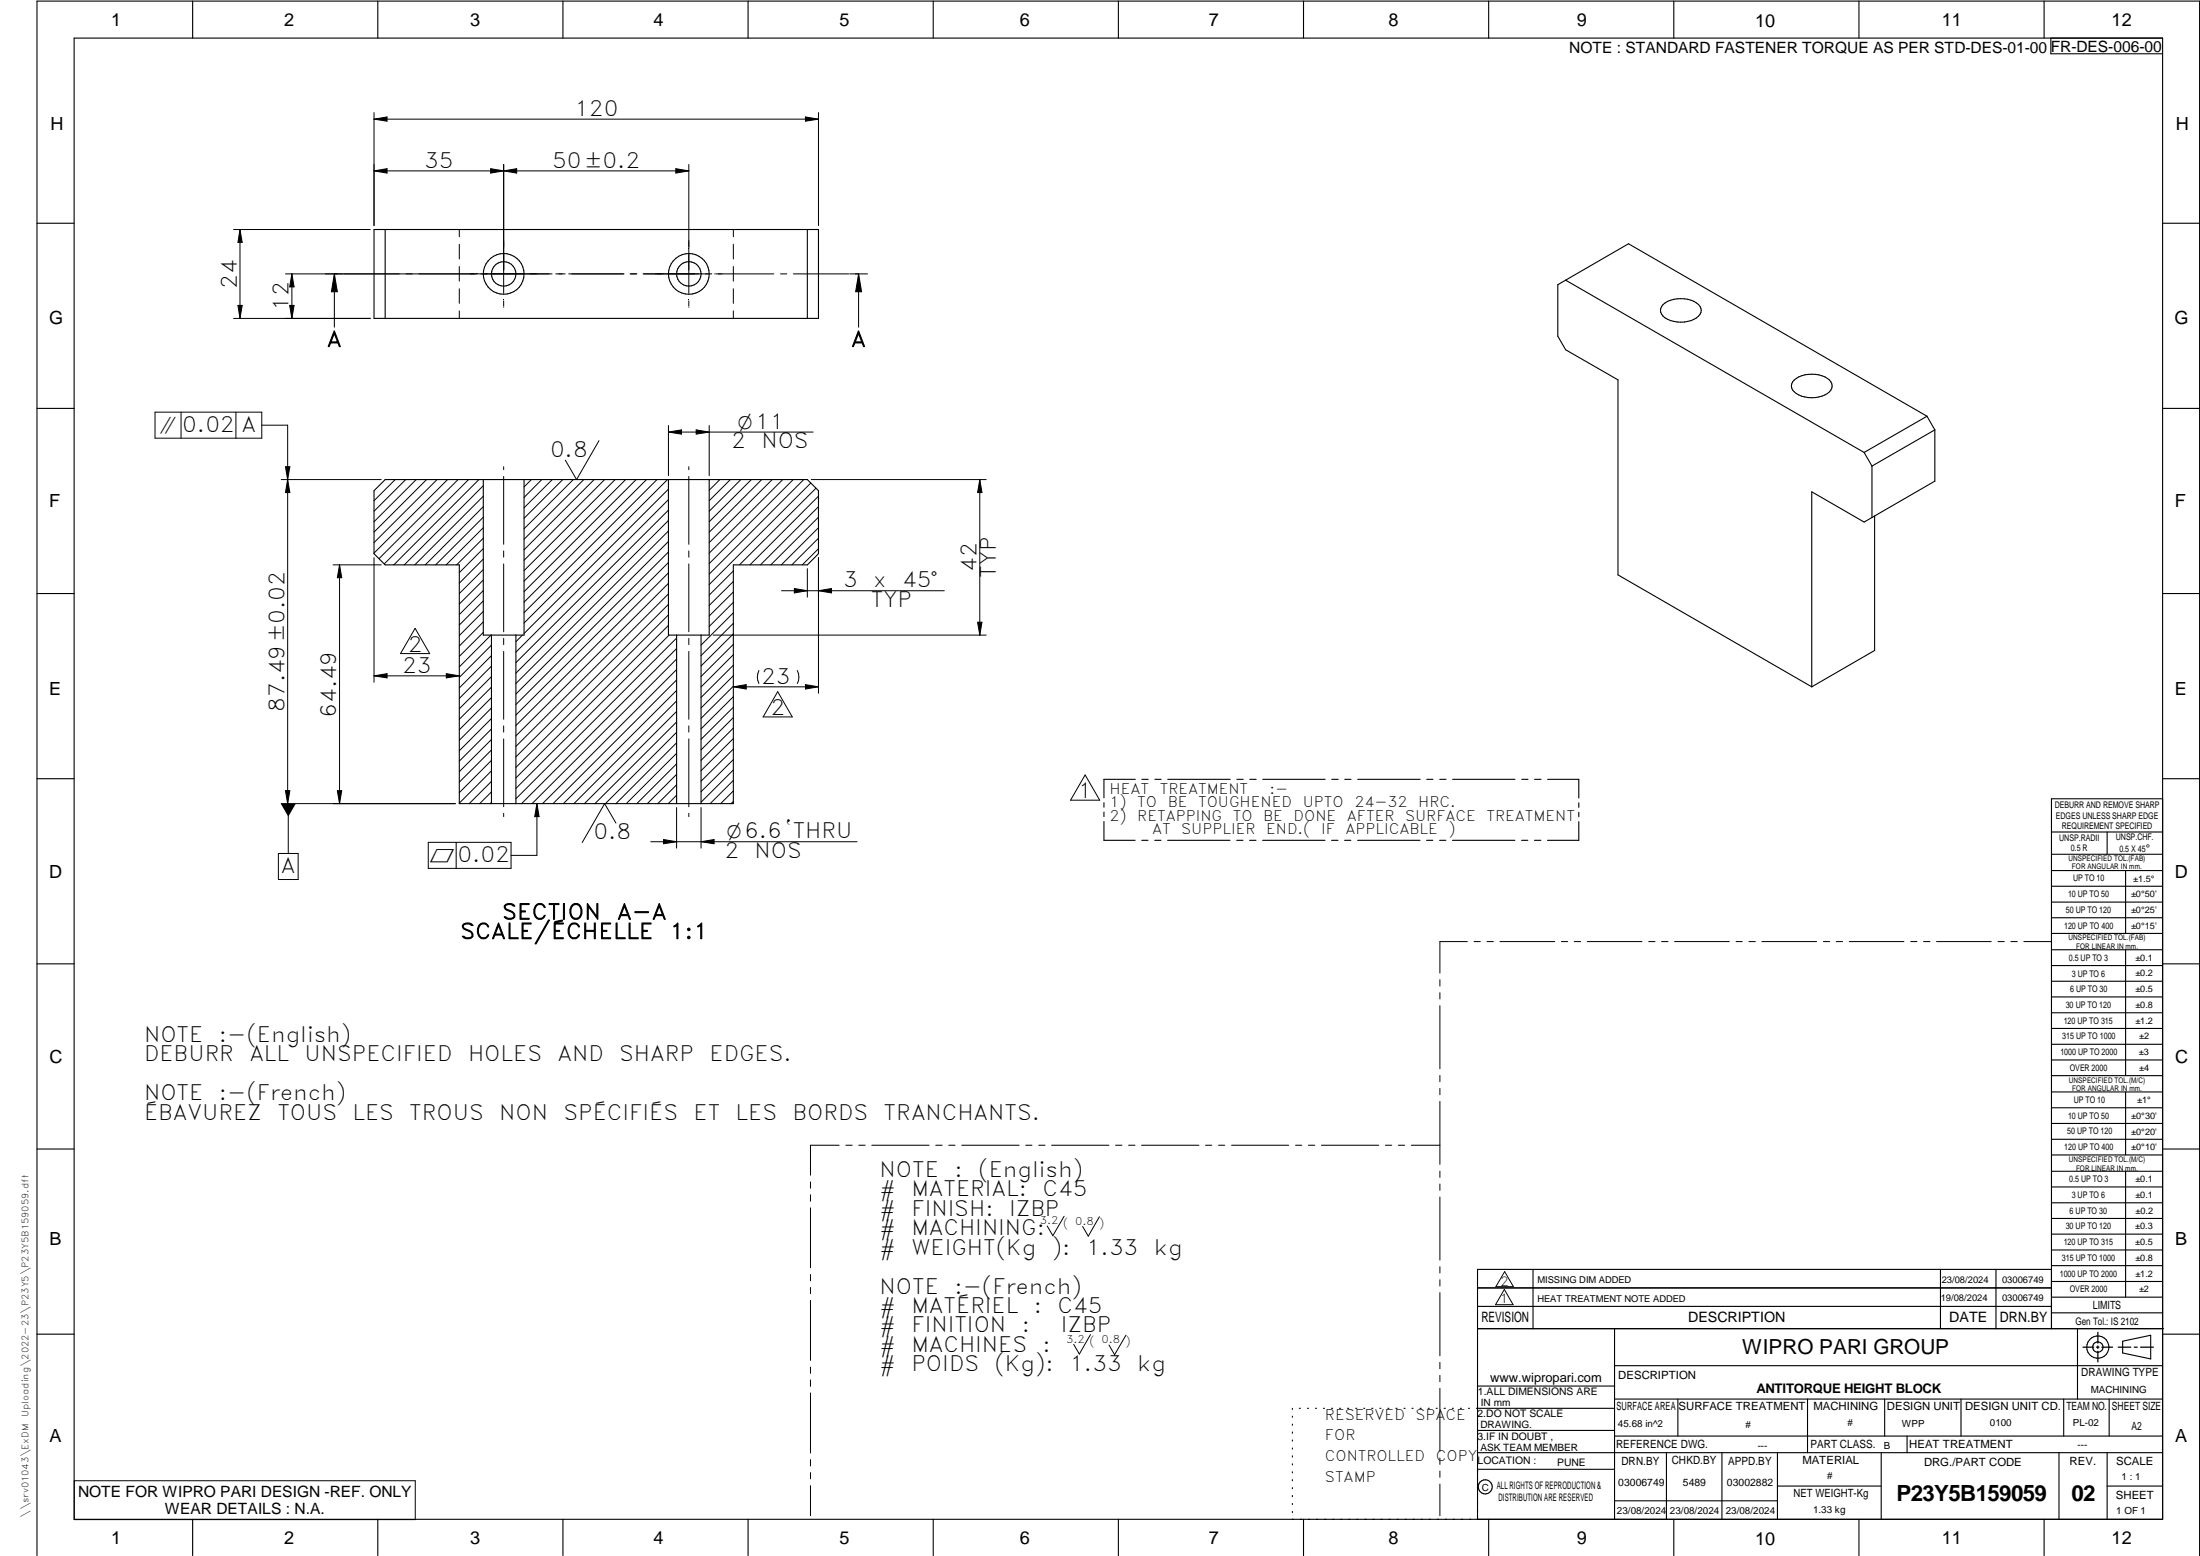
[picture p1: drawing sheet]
<svg xmlns="http://www.w3.org/2000/svg" width="594mm" height="420mm" viewBox="0 0 594 420" stroke-linecap="round" stroke-linejoin="round" font-family="sans-serif">
<g fill="none" stroke="#000" stroke-width=".3">
<path d="M20 10.3h564v400h-564zM52 .3v10M102 .3v10M152 .3v10M202 .3v10M252 .3v10M302 .3v10M352 .3v10M402 .3v10M452 .3v10M502 .3v10M552 .3v10"/>
<path d="M553.8 10.3v4.2h30.2M10 60.3h10M101 62h120v24h-120zM104 62v24M218 62v24M422.8 75.6l80.6 46.6M422.8 75.6l17-9.8 80.6 46.6M422.8 75.6l-2.1 1.3v13.9l2.1 3.6 14.1 8.2v52.6l52.3 30.3M584 60.3h10M449.1 82.2a8 8 0 0 1 9.5 0 2.17 2.17 0 0 1-.5 3.7 8.1 8.1 0 0 1-9-.5 2.11 2.11 0 0 1 0-3.2zM10 110.3h10M484.5 102.6a8 8 0 0 1 9.5 0 2.39 2.39 0 0 1-1.2 4 7.7 7.7 0 0 1-8.7-1.3 2.03 2.03 0 0 1 .4-2.7z"/>
<path d="M520.4 112.4l2.1 3.7M520.4 112.4l-17 9.8M522.5 116.1v13.8l-17 9.8M522.5 116.1l-17 9.8M584 110.3h10M101 132.5l3-3h114l3 3v17l-3 3h-20v64.5h-74v-64.5h-20l-3-3zM141.5 129.5v42h-11v-42M180.5 129.5v42h11v-42M503.4 122.2l2.1 3.7M505.5 125.9v13.8M505.5 139.7l-2.1 1.3-14.2-8.2v52.7M506.2 139.3v36.3l-17 9.9"/>
<path d="M10 160.3h10M132.7 171.5v45.5M139.3 171.5v45.5M182.7 171.5v45.5M189.3 171.5v45.5M584 160.3h10M10 210.3h10M298.1 216.7v1.3M298.1 219.3v1.2M306.6 210.4h-8.5v5M308.3 210.4h1.7M311.9 210.4h1.7"/>
<path d="M315.3 210.4h16.9M334 210.4h1.7M337.5 210.4h1.7M341 210.4h16.8M359.6 210.4h1.8M363.1 210.4h1.7M366.6 210.4h16.9M385.3 210.4h1.7M388.8 210.4h1.7M392.3 210.4h16.8M410.9 210.4h1.7M414.4 210.4h1.7"/>
<path d="M417.9 210.4h8.4v5.1M426.3 216.8v1.2M426.3 219.3v1.3M584 215.7h-30v143.1M584 210.3h10M298.1 221.8v5.1h8.4M308.3 226.9h1.7M311.8 226.9h1.7M315.3 226.9h16.8M334 226.9h1.7M337.4 226.9h1.8M340.9 226.9h16.9"/>
<path d="M359.6 226.9h1.7M363.1 226.9h1.7M366.6 226.9h16.8M385.2 226.9h1.7M388.7 226.9h1.7M392.2 226.9h16.9M410.9 226.9h1.7M414.4 226.9h1.7M426.3 221.9v5h-8.4M554 224.7h30M554 230.7h30M554 235.1h30"/>
<path d="M554 239.3h30M569 224.7v6M574 235.1v17M554 243.6h30M554 247.8h30M554 252.1h30M554 256.5h30M574 256.5v33.9M10 260.3h10M554 260.7h30M554 265h30M554 269.2h30"/>
<path d="M554 273.5h30M554 277.7h30M584 260.3h10M554 282h30M554 286.2h30M554 290.4h30M554 294.9h30M554 299.1h30M574 294.9v17M10 310.3h10M554 303.4h30M554 307.6h30"/>
<path d="M554 311.9h30M554 316.3h30M574 316.3v34M584 310.3h10M554 320.5h30M554 324.8h30M554 329h30M554 333.2h30M554 337.5h30M399 358.8h185.2M399 352.8h155M399 347.8h155"/>
<path d="M414 342.8v16M436 358.8v51.5M524 342.8v16M539 342.8v16M554 341.8h30M554 346h30M554 350.3h30M554 354.5h30M554 342.8h-155v67.5M561 358.8v19M10 360.3h10M399 374.3h37"/>
<path d="M436 377.8h148M453.1 377.8v10M488.1 377.8v14.5M508.9 377.8v10M529.5 377.8v10M557.3 377.8v10M569.5 377.8v10M573.2 362.2l7.6-1.6v6.3l-7.6-1.6zM584 368.8h-148M584 360.3h10M349 380.3v.3M349 382.4v.3"/>
<path d="M349 384.6v.3M349 386.7v.3M349 388.8v.3M349 391v.3M349 393.1v.3M349 395.3v.3M349 397.4v.3M349 399.5v.3M350.9 380.3h.2M353.1 380.3h.2M355.2 380.3h.3M357.4 380.3h.3"/>
<path d="M359.6 380.3h.3M361.7 380.3h.3M363.9 380.3h.3M366.1 380.3h.3M368.3 380.3h.2M370.4 380.3h.3M372.6 380.3h.3M374.8 380.3h.3M376.9 380.3h.4M379.1 380.3h.3M381.3 380.3h.3M383.4 380.3h.4"/>
<path d="M385.6 380.3h.3M387.8 380.3h.3M390 380.3h.3M392.2 380.3h.3M394.3 380.3h.3M396.5 380.3h.3M398.7 380.3h37.3M399 396.7h37M399 392.3h185M399 386.2h37M436 387.8h148M450 392.3v18"/>
<path d="M465 392.3v18M480 392.3v18M508 392.3v18M515 387.8v4.5M556 392.3v18M569 392.3v18M52 410.3v9.7M102 410.3v9.7M152 410.3v9.7M202 410.3v9.7M252 410.3v9.7M302 410.3v9.7"/>
<path d="M349 401.7v.3M349 403.8v.4M349 406v.3M349 408.1v.3M352 410.3v9.7M402 410.3v9.7M436 405.3h44M452 410.3v9.7M480 401.3h28M502 410.3v9.7M552 410.3v9.7M569 401.3h15"/>
<path d="M10 420v-419.7h584v419.7"/>
<circle cx="136" cy="73.9" r="3.3"/>
<circle cx="136" cy="74" r="5.5"/>
<circle cx="186" cy="74" r="5.5"/>
<circle cx="186" cy="74" r="3.3"/>
<circle cx="566.5" cy="363.7" r="1.39"/>
<circle cx="566.5" cy="363.8" r="3"/>
<circle cx="401.1" cy="401.5" r="1.9"/>
</g>
<g fill="none" stroke="#000" stroke-width=".27">
<path d="M101 32.2l3.5-.6v1.1zM101 30.4v30.5M101 32.2h120M217.5 31.6l3.5 .6-3.5 .5zM221 30.4v30.5M101 46.1h85M101 46.1l3.5-.5v1.1zM132.5 45.6l7 1.1v-1.1l-7 1.1zM136 44.4v34.8M182.5 45.6l3.5 .5-3.5 .6zM186 44.4v34.8M63.1 62h36.9"/>
<path d="M64.8 62v24M64.8 62l.6 3.4h-1.1zM78.8 74l.6 3.5h-1.2zM78.8 74v12M90.3 74l.8 4.8h-1.6zM90.3 74v14.3M124 62v1.9M124 66v3.9M124 72v3.9M124 78v3.9M149.1 74h-72M150.1 74h2.5"/>
<path d="M153.6 74h14.9M170.1 74h1.9M173.6 74h18.6M193 74h.1M193.3 74h15.7M198 62v1.9M198 66v3.9M198 72v3.9M198 78v3.9M210.8 74h1.7M214.2 74h15M229.4 74h4.9"/>
<path d="M231.9 74l.8 4.8h-1.7zM231.9 74v14.3M63.1 86h36.9M64.3 82.5h1.1l-.6 3.5zM78.2 82.5h1.2l-.6 3.5zM124 83.9v2.1M136 81.2v1.4M136 82.9v.1M186 81.2v1.4M186 82.9v.1M198 83.9v2.1M41.9 111.3h28.8v7h-28.8z"/>
<path d="M48.9 111.3v7M63.7 111.3v7M70.7 114.8h7v102.2M161.7 119l-6 10.5-3.1-5.3M180.5 116.7l3.5-.6v1.1zM180.5 114.9v13.5M180.5 116.7h39.1M188 116.1l3.5 .6-3.5 .5zM191.5 114.9v13.5M75.9 129.5h27M77.1 126h1.2l-.6 3.5zM77.7 129.5l.6 3.5h-1.2z"/>
<path d="M106.7 129.5l-5.7 5.7M109.6 129.5l-8.6 8.5M112.4 129.5l-11.4 11.4M115.2 129.5l-14.2 14.2M118 129.5l-17 17M120.9 129.5l-19.9 19.9M123.7 129.5l-21.3 21.3M126.5 129.5l-22.7 22.8M129.3 129.5l-23 23M130.5 134l-18.5 18.5M130.5 131.1l-21.3 21.4M130.5 136.8l-15.7 15.7"/>
<path d="M130.5 139.7l-12.9 12.8M136 126v.8M136 128.7v18.3M143.5 129.5l-2 2M146.3 129.5l-4.8 4.8M149.1 129.5l-7.6 7.6M152 129.5l-10.5 10.5M154.8 129.5l-13.3 13.3M157.6 129.5l-16.1 16.1M160.4 129.5l-18.9 19M163.3 129.5l-21.8 21.8M166.1 129.5l-24.6 24.6"/>
<path d="M168.9 129.5l-27.4 27.4M171.8 129.5l-30.3 30.3M174.6 129.5l-33.1 33.1M177.4 129.5l-35.9 35.9M180.2 129.5l-38.7 38.7M180.5 132.1l-39 39M180.5 134.9l-41.2 41.2M180.5 137.8l-41.2 41.1M186 126v.8M186 128.7v18.3M191.6 129.5l-.1 .1M194.4 129.5l-2.9 2.9"/>
<path d="M197.2 129.5l-5.7 5.7M200.1 129.5l-8.6 8.5M202.9 129.5l-11.4 11.4M205.7 129.5l-14.2 14.2M208.5 129.5l-17 17M211.4 129.5l-19.9 19.9M214.2 129.5l-22.7 22.7M217 129.5l-25.5 25.5M218.9 130.4l-27.4 27.5M219.1 129.5h47.2M220.3 131.8l-20.6 20.7M221 139.7l-12.9 12.8"/>
<path d="M221 136.8l-15.6 15.7M221 134l-18.5 18.5M264.6 129.5l.6 3.5h-1.2zM264.6 129.5v42M90 152.5h12.9M91.7 152.5v64.5M91.7 152.5l.6 3.5h-1.2zM101 150.6v33.6M130.5 142.5l-10 10M130.5 145.3l-7.2 7.2M130.5 148.1l-6.5 6.5M130.5 151l-6.5 6.5"/>
<path d="M130.5 153.8l-6.5 6.5M130.5 156.6l-6.5 6.5M130.5 159.5l-6.5 6.4M136 148.8v1.7M136 152.3v18.3M180.5 140.5l-41.2 41.3M180.5 149.1l-41.2 41.1M180.5 154.7l-41.2 41.2M180.5 146.2l-41.2 41.2M180.5 151.9l-41.2 41.2M180.5 157.5l-41.2 41.2M180.5 143.4l-41.2 41.2"/>
<path d="M186 148.8v1.7M186 152.3v18.3M198 154.2l-6.5 6.5M198 157l-6.5 6.5M198 159.9l-6.5 6.4M211 159.5h44M214.5 158.9l3.5 .6-3.5 .6zM218 153.5v7.7M221 145.3l-7.2 7.2M221 142.5l-10 10M221 148.2l-4.3 4.3M221 150.6v36.6"/>
<path d="M221 159.5l3.5-.6v1.2zM112.1 169.7l3.9 6.8h-7.8zM130.5 162.3l-6.5 6.5M130.5 165.1l-6.5 6.5M130.5 167.9l-6.5 6.6M130.5 170.8l-6.5 6.4M132.6 171.5l-8.6 8.6M132.7 174.2l-8.7 8.7M132.7 177l-8.7 8.8M132.7 179.9l-8.7 8.7M136 172.4v1.7M136 175.9v18.3"/>
<path d="M141.1 171.5l-1.8 1.8M180.5 163.2l-41.2 41.2M180.5 166l-41.2 41.2M180.5 168.9l-41.2 41.2M180.5 160.4l-41.2 41.1M180.7 171.5l-41.4 41.4M182.7 172.3l-43.4 43.4M182.7 175.1l-41.9 41.9M182.7 178l-39 39M186 172.4v1.7M186 175.9v18.3M192.6 171.5h73.7"/>
<path d="M198 165.5l-8.7 8.7M198 168.3l-8.7 8.7M198 171.2l-8.7 8.6M198 174l-8.7 8.7M198 176.8l-8.7 8.7M198 179.6l-8.7 8.7M198 162.6l-6.5 6.6M264 168h1.2l-.6 3.5zM101 182.5l3.5-.6v1.1zM101 182.5h23M120.5 181.9l3.5 .6-3.5 .5zM132.7 182.7l-8.7 8.7"/>
<path d="M132.7 185.5l-8.7 8.7M132.7 188.4l-8.7 8.7M132.7 191.2l-8.7 8.7M132.7 194l-8.7 8.7M132.7 196.8l-8.7 8.7M132.7 199.7l-8.7 8.7M136 196v1.7M136 199.5v18.3M182.7 180.8l-36.2 36.2M182.7 183.6l-33.4 33.4M182.7 186.4l-30.6 30.6M182.7 189.3l-27.7 27.7"/>
<path d="M182.7 192.1l-24.9 24.9M182.7 194.9l-22.1 22.1M182.7 197.7l-19.2 19.3M186 196v1.7M186 199.5v18.3M198 182.5l-8.7 8.7M198 185.3l-8.7 8.7M198 188.1l-8.7 8.7M198 191l-8.7 8.6M198 193.8l-8.7 8.7M198 196.6l-8.7 8.7M198 199.4l-8.7 8.7"/>
<path d="M198 185.5h23M198 185.5l3.5-.6v1.2zM204.9 181.1a3.9 3.9 0 0 0 0 3.5M210 186.8l3.9 6.8h-7.8zM215.3 181.1a3.9 3.9 0 0 1 0 3.5M217.5 184.9l3.5 .6-3.5 .6zM75.9 217h47.1M77.1 213.5h1.2l-.6 3.5zM77.8 217v13.5M91.1 213.5h1.2l-.6 3.5zM132.7 211l-6 6M132.7 202.5l-8.7 8.7"/>
<path d="M132.7 205.3l-8.7 8.7M132.7 208.2l-8.7 8.7M132.7 213.8l-3.2 3.2M132.7 216.7l-.3 .3M136 219.6v.9M145 217l.6 3.5h-1.2zM145 217v14h-7M182.7 209.1l-7.9 7.9M182.7 218.1v10.9M182.7 211.9l-5.1 5.1M182.7 214.7l-2.2 2.3M182.7 200.6l-16.4 16.4"/>
<path d="M182.7 203.4l-13.6 13.6M182.7 206.2l-10.7 10.8M186 219.6v.9M189.3 218.1v10.9M198 216.4l-.6 .6M198 202.3l-8.7 8.6M198 205.1l-8.7 8.7M198 207.9l-8.7 8.7M198 213.6l-3.4 3.4M198 210.7l-6.2 6.3M293 209.3l4 6.8h-7.9zM75.2 230.5h5.3v7h-5.3z"/>
<path d="M115.6 227.5h22.4v7h-22.4zM123.2 227.5v7M166.3 222.2l-3-5.2-6.1 10.5M175.7 227.3h55.7M179.2 226.7l3.5 .6-3.5 .5zM189.3 227.3l3.5-.6v1.1zM396.2 254.3h-7.4v8.5M398.1 254.3h1.6M401.5 254.3h1.8M405 254.3h14.8M421.6 254.3h1.7M425.1 254.3h1.7"/>
<path d="M428.6 254.3h14.8M445.2 254.3h1.7M448.7 254.3h1.7M452.2 254.3h14.8M468.8 254.3h1.7M472.3 254.3h1.7M475.8 254.3h14.8M492.4 254.3h1.7M495.8 254.3h1.8M499.4 254.3h14.7M516 254.3h1.6M519.4 254.3h1.8"/>
<path d="M522.9 254.3h14.8M539.5 254.3h1.7M543 254.3h1.7M546.5 254.3h7.4M388.8 264.5v1.8M388.8 268.1v1.6M388.8 271.6v17M388.8 290.4v1.7M388.8 293.9v1.7M388.8 297.4v17M218.9 319.2v1.6M226.6 309.2h-7.7v8.1"/>
<path d="M228.4 309.2h1.7M231.9 309.2h1.7M235.4 309.2h15.5M252.7 309.2h1.7M256.2 309.2h1.7M259.7 309.2h15.5M277 309.2h1.7M280.5 309.2h1.7M284 309.2h15.5M301.2 309.2h1.8M304.8 309.2h1.7M308.3 309.2h15.5"/>
<path d="M325.5 309.2h1.7M329.1 309.2h1.6M332.6 309.2h15.4M349.8 309.2h1.7M353.3 309.2h1.7M356.8 309.2h15.5M374.1 309.2h1.7M377.6 309.2h1.7M381.1 309.2h7.7M388.8 316.2v1.7M388.8 319.7v1.7M218.9 322.6v1.8"/>
<path d="M218.9 326.1v16.2M287.4 328.4l-3.1 5.3-1.5-2.7M296.9 328.5l-3 5.3-1.6-2.6M388.8 323.2v17.1M218.9 344.1v1.8M218.9 347.6v1.7M218.9 351.2v16.1M388.8 342.1v1.6M388.8 345.6v1.7M388.8 349v17.1M406.2 348.2l2.4 4.1h-4.7zM406.3 343.4l2.4 4h-4.8z"/>
<path d="M218.9 369.1v1.7M218.9 372.6v1.8M218.9 376.1v16.2M294.5 360.4l-3 5.2-1.6-2.6M304 360.6l-3 5.2-1.5-2.6M388.8 367.9v1.7M388.8 371.4v1.7M388.8 374.9v17M20.1 399.8h92v10.5h-92zM218.9 394.1v1.8M218.9 397.6v1.7M388.8 393.7v1.7"/>
<path d="M388.8 397.2v1.7M218.9 401.2v8.1M388.8 400.7v8.6"/>
</g>
<path d="M566.5 359.7v3M562.5 363.8h2.9M566.1 363.8h.7M566.5 363.4v.7M566.5 364.9v2.8M567.6 363.8h2.9M572 363.8h3.4M576.3 363.8h.8M578 363.8h3.5" fill="none" stroke="#000" stroke-width=".34"/>
<g fill="#000">
<path d="M101 32.2l3.5-.6v1.1zM217.5 31.6l3.5 .6-3.5 .5zM101 46.1l3.5-.5v1.1zM132.5 45.6l3.5 .5-3.5 .6zM136 46.1l3.5-.5v1.1zM182.5 45.6l3.5 .5-3.5 .6zM64.8 62l.6 3.4h-1.1zM78.8 74l.6 3.5h-1.2zM90.3 74l.8 4.8h-1.6zM231.9 74l.8 4.8h-1.7zM64.3 82.5h1.1l-.6 3.5zM78.2 82.5h1.2l-.6 3.5z"/>
<path d="M180.5 116.7l3.5-.6v1.1zM188 116.1l3.5 .6-3.5 .5zM77.7 129.5l.6 3.5h-1.2zM77.1 126h1.2l-.6 3.5zM264.6 129.5l.6 3.5h-1.2zM91.7 152.5l.6 3.5h-1.2zM214.5 158.9l3.5 .6-3.5 .6zM221 159.5l3.5-.6v1.2zM264 168h1.2l-.6 3.5zM101 182.5l3.5-.6v1.1zM120.5 181.9l3.5 .6-3.5 .5zM198 185.5l3.5-.6v1.2z"/>
<path d="M217.5 184.9l3.5 .6-3.5 .6zM77.1 213.5h1.2l-.6 3.5zM75.8 217h4.1l-2.1 3.5zM91.1 213.5h1.2l-.6 3.5zM145 217l.6 3.5h-1.2zM179.2 226.7l3.5 .6-3.5 .5zM189.3 227.3l3.5-.6v1.1z"/>
</g>
<g font-size="6">
<text x="512.1" y="405.2">P23Y5B159059</text>
<text x="559.4" y="405.2">02</text>
</g>
<g font-size="5.7">
<text x="155.1" y="31.3">120</text>
<text x="114.5" y="45.3">35</text>
<text x="149.1" y="45.3">50±0.2</text>
<text x="64" y="77.9" transform="rotate(-90 64 77.9)">24</text>
<text x="77.9" y="83.9" transform="rotate(-90 77.9 83.9)">12</text>
<text x="88.3" y="93.6">A</text>
<text x="229.8" y="93.6">A</text>
<text x="49.2" y="116.5">0.02 A</text>
<text x="148.5" y="123.4">0.8</text>
<text x="197.5" y="121">2</text>
<text x="205.6" y="121">NOS</text>
<text x="263.7" y="154.5" transform="rotate(-90 263.7 154.5)">42</text>
<text x="227.7" y="158.6">3</text>
<text x="235.8" y="158.6">x</text>
<text x="243.6" y="158.6">45°</text>
<text x="268.9" y="156.1" transform="rotate(-90 268.9 156.1)">TYP</text>
<text x="235.2" y="163.9">TYP</text>
<text x="110.1" y="176">2</text>
<text x="108.6" y="181.6">23</text>
<text x="205.6" y="184.6">23</text>
<text x="76.8" y="192.2" transform="rotate(-90 76.8 192.2)">87.49±0.02</text>
<text x="90.8" y="193.8" transform="rotate(-90 90.8 193.8)">64.49</text>
<text x="208" y="193.1">2</text>
<text x="291" y="215.6">1</text>
<text x="160.3" y="226.6">0.8</text>
<text x="123.5" y="232.7">0.02</text>
<text x="195.6" y="231.6">2</text>
<text x="203.7" y="231.6">NOS</text>
<text x="75.9" y="235.7">A</text>
<text x="135.6" y="248.2">SECTION</text>
<text x="166.6" y="248.2">A-A</text>
<text x="124.3" y="253.5">SCALE/ÉCHELLE</text>
<text x="180.8" y="253.5">1:1</text>
<text x="38.9" y="281.3">NOTE</text>
<text x="59.1" y="281.3">:-(English)</text>
<text x="38.9" y="286.6">DEBURR</text>
<text x="67.3" y="286.6">ALL</text>
<text x="82.2" y="286.6">UNSPECIFIED</text>
<text x="126.4" y="286.6">HOLES</text>
<text x="150.5" y="286.6">AND</text>
<text x="167.2" y="286.6">SHARP</text>
<text x="191.6" y="286.6">EDGES.</text>
<text x="38.9" y="297.1">NOTE</text>
<text x="59.1" y="297.1">:-(French)</text>
<text x="38.9" y="302.3">ÉBAVUREZ</text>
<text x="74.9" y="302.3">TOUS</text>
<text x="95.2" y="302.3">LES</text>
<text x="110.5" y="302.3">TROUS</text>
<text x="134.8" y="302.3">NON</text>
<text x="152.2" y="302.3">SPÉCIFIÉS</text>
<text x="187.2" y="302.3">ET</text>
<text x="198.6" y="302.3">LES</text>
<text x="214" y="302.3">BORDS</text>
<text x="238.6" y="302.3">TRANCHANTS.</text>
<text x="237.5" y="317.8">NOTE</text>
<text x="257.7" y="317.8">:</text>
<text x="264.1" y="317.8">(English)</text>
<text x="237.5" y="323">#</text>
<text x="246.1" y="323">MATERIAL:</text>
<text x="281.5" y="323">C45</text>
<text x="237.5" y="328.3">#</text>
<text x="246.1" y="328.3">FINISH:</text>
<text x="272.5" y="328.3">IZBP</text>
<text x="237.5" y="333.5">#</text>
<text x="246.1" y="333.5">MACHINING:</text>
<text x="237.5" y="338.8">#</text>
<text x="246.1" y="338.8">WEIGHT(Kg</text>
<text x="284" y="338.8">):</text>
<text x="293.3" y="338.8">1.33</text>
<text x="311.6" y="338.8">kg</text>
<text x="237.5" y="349.3">NOTE</text>
<text x="257.7" y="349.3">:-(French)</text>
<text x="237.5" y="354.5">#</text>
<text x="237.5" y="359.8">#</text>
<text x="246.1" y="354.5">MATÉRIEL</text>
<text x="246.1" y="359.8">FINITION</text>
<text x="275.9" y="359.8">:</text>
<text x="279.2" y="354.5">:</text>
<text x="285.6" y="354.5">C45</text>
<text x="286.5" y="359.8">IZBP</text>
<text x="237.5" y="365">#</text>
<text x="246.1" y="365">MACHINES</text>
<text x="281.5" y="365">:</text>
<text x="237.5" y="370.3">#</text>
<text x="246.1" y="370.3">POIDS</text>
<text x="268.5" y="370.3">(Kg):</text>
<text x="288.8" y="370.3">1.33</text>
<text x="307.1" y="370.3">kg</text>
</g>
<text font-size="5.6" x="470.5" y="365.5">WIPRO PARI GROUP</text>
<g font-size="5.4">
<text x="43.1" y="116.5">i</text>
<text x="199.3" y="115.8">O11</text>
<text x="196.3" y="226.4">O6.6`THRU</text>
<text x="116" y="232.7">r</text>
</g>
<g font-size="4.9">
<text x="30" y="6.9">1</text>
<text x="76.7" y="6.9">2</text>
<text x="127" y="6.9">3</text>
<text x="176.5" y="6.9">4</text>
<text x="226.7" y="6.9">5</text>
<text x="275.4" y="6.9">6</text>
<text x="326.4" y="6.9">7</text>
<text x="375" y="6.9">8</text>
<text x="425.8" y="6.9">9</text>
<text x="473.9" y="7.3">10</text>
<text x="524.3" y="6.9">11</text>
<text x="570.2" y="6.9">12</text>
<text x="13.6" y="35.1">H</text>
<text x="587.6" y="35.1">H</text>
<text x="13.2" y="87.5">G</text>
<text x="587.2" y="87.5">G</text>
<text x="13.2" y="137">F</text>
<text x="587.2" y="137">F</text>
<text x="13.2" y="187.6">E</text>
<text x="587.2" y="187.6">E</text>
<text x="13.2" y="237">D</text>
<text x="587.2" y="237">D</text>
<text x="13.4" y="287.1">C</text>
<text x="587.4" y="287.1">C</text>
<text x="13.4" y="336.2">B</text>
<text x="587.4" y="336.2">B</text>
<text x="13.4" y="389.3">A</text>
<text x="587.4" y="389.3">A</text>
<text x="30" y="416.9">1</text>
<text x="76.7" y="416.9">2</text>
<text x="127" y="416.9">3</text>
<text x="176.5" y="416.9">4</text>
<text x="226.7" y="416.9">5</text>
<text x="275.4" y="416.9">6</text>
<text x="326.4" y="416.9">7</text>
<text x="375" y="416.9">8</text>
<text x="425.8" y="416.9">9</text>
<text x="473.9" y="417.3">10</text>
<text x="524.3" y="416.9">11</text>
<text x="570.2" y="416.9">12</text>
</g>
<g font-size="4.2">
<text x="423.7" y="14.3">NOTE : STANDARD FASTENER TORQUE AS PER STD-DES-01-00</text>
<text x="553.8" y="14">FR-DES-006-00</text>
<text x="21.1" y="404.3">NOTE FOR WIPRO PARI DESIGN -REF. ONLY</text>
<text x="44.5" y="408.8">WEAR DETAILS : N.A.</text>
</g>
<g font-size="3.9">
<text x="299.6" y="214.4">HEAT</text>
<text x="313.2" y="214.4">TREATMENT</text>
<text x="342.8" y="214.4">:-</text>
<text x="299.6" y="218">1)</text>
<text x="299.6" y="221.6">2)</text>
<text x="307.1" y="218">TO</text>
<text x="307.1" y="221.6">RETAPPING</text>
<text x="315.3" y="218">BE</text>
<text x="323.5" y="218">TOUGHENED</text>
<text x="332.9" y="221.6">TO</text>
<text x="341.1" y="221.6">BE</text>
<text x="349.3" y="221.6">DONE</text>
<text x="351.8" y="218">UPTO</text>
<text x="363.7" y="221.6">AFTER</text>
<text x="365.7" y="218">24-32</text>
<text x="379.4" y="221.6">SURFACE</text>
<text x="383" y="218">HRC.</text>
<text x="401.4" y="221.6">TREATMENT</text>
<text x="311.1" y="225.2">AT</text>
<text x="319" y="225.2">SUPPLIER</text>
<text x="341.9" y="225.2">END.(</text>
<text x="356.8" y="225.2">IF</text>
<text x="363.3" y="225.2">APPLICABLE</text>
<text x="391.1" y="225.2">)</text>
<text x="400" y="357.1">REVISION</text>
<text x="455.9" y="357.1">DESCRIPTION</text>
<text x="526.4" y="357.1">DATE</text>
<text x="540" y="357.1">DRN.BY</text>
<text x="357.8" y="383.3">RESERVED</text>
<text x="382.3" y="383.3">SPACE</text>
<text x="357.8" y="388.9">FOR</text>
<text x="357.8" y="394.5">CONTROLLED</text>
<text x="387.8" y="394.5">COPY</text>
<text x="357.8" y="400">STAMP</text>
</g>
<text font-size="3.6" x="474.3" y="376.1">ANTITORQUE HEIGHT BLOCK</text>
<text font-size="3.5" x="402.4" y="373.3">www.wipropari.com</text>
<g font-size="3.4">
<text x="405.1" y="347.1">2</text>
<text x="405" y="352">1</text>
</g>
<g font-size="3.1">
<text x="565.1" y="353.5">LIMITS</text>
<text x="562" y="371.7">DRAWING TYPE</text>
<text x="437" y="372.3">DESCRIPTION</text>
<text x="436.5" y="380.8">SURFACE AREA</text>
<text x="453.3" y="380.8">SURFACE TREATMENT</text>
<text x="489.7" y="380.8">MACHINING</text>
<text x="509.5" y="380.8">DESIGN UNIT</text>
<text x="530.6" y="380.8">DESIGN UNIT CD.</text>
<text x="558" y="380.6">TEAM NO.</text>
<text x="570.3" y="380.7">SHEET SIZE</text>
<text x="575.6" y="386.1">A2</text>
<text x="436.4" y="391.1">REFERENCE DWG.</text>
<text x="437.8" y="395.5">DRN.BY</text>
<text x="451.4" y="395.4">CHKD.BY</text>
<text x="466.6" y="395.5">APPD.BY</text>
<text x="486.7" y="395.4">MATERIAL</text>
<text x="488.9" y="390.9">PART CLASS.</text>
<text x="515.6" y="390.9">HEAT TREATMENT</text>
<text x="519.6" y="395.9">DRG./PART CODE</text>
<text x="558.9" y="395.5">REV.</text>
<text x="571.4" y="395.6">SCALE</text>
<text x="484.3" y="404.2">NET WEIGHT-Kg</text>
<text x="571.4" y="404.7">SHEET</text>
</g>
<text font-size="3" x="579.5" y="230.1">°</text>
<g font-size="2.8">
<text x="280.7" y="330.6">3.2 ( 0.8 )</text>
<text x="560.4" y="357.7">Gen Tol.: IS 2102</text>
<text x="287.9" y="362.6">3.2 ( 0.8 )</text>
<text x="399.1" y="376.6">1.ALL DIMENSIONS ARE</text>
<text x="399" y="382.7">2.DO NOT SCALE</text>
<text x="399" y="388.7">3.IF IN DOUBT ,</text>
<text x="399" y="395.4">LOCATION :</text>
<text x="420.5" y="396">PUNE</text>
<text x="404.2" y="402">ALL RIGHTS OF REPRODUCTION &amp;</text>
<text x="437" y="401.2">03006749</text>
<text x="454.4" y="401.2">5489</text>
<text x="466.3" y="401.2">03002882</text>
<text x="404.7" y="405.4">DISTRIBUTION ARE RESERVED</text>
</g>
<g font-size="2.7">
<text x="564.6" y="376.2">MACHINING</text>
<text x="399.9" y="379.7">IN mm</text>
<text x="399.7" y="385.7">DRAWING.</text>
<text x="436.9" y="385.4">45.68 in^2</text>
<text x="471.4" y="385.5">#</text>
<text x="498.9" y="385">#</text>
<text x="513.6" y="385.3">WPP</text>
<text x="537.3" y="385.1">0100</text>
<text x="559.7" y="385.1">PL-02</text>
<text x="399.7" y="391.8">ASK TEAM MEMBER</text>
<text x="474.6" y="391.2">---</text>
<text x="508.7" y="391.2">B</text>
<text x="561" y="391.1">---</text>
<text x="493.4" y="399.5">#</text>
<text x="572.8" y="399.7">1 : 1</text>
<text x="400.1" y="402.5">C</text>
<text x="436.6" y="408.7">23/08/2024</text>
<text x="450.9" y="408.8">23/08/2024</text>
<text x="466" y="408.9">23/08/2024</text>
<text x="489.6" y="408.5">1.33 kg</text>
<text x="571.4" y="408.7">1 OF 1</text>
</g>
<g font-size="2.5">
<text x="554.9" y="218.3">DEBURR AND REMOVE SHARP</text>
<text x="555.2" y="221">EDGES UNLESS SHARP EDGE</text>
<text x="556.1" y="227.1">UNSP.RADII</text>
<text x="556.8" y="223.8">REQUIREMENT SPECIFIED</text>
<text x="571.4" y="226.9">UNSP.CHF.</text>
<text x="559.2" y="229.9">0.5 R</text>
<text x="572.3" y="230.1">0.5 X 45</text>
<text x="559.8" y="238">UP TO 10</text>
<text x="576.1" y="238.1">±1.5°</text>
<text x="558.5" y="242.2">10 UP TO 50</text>
<text x="575.5" y="242.3">±0°50'</text>
<text x="557.4" y="250.7">120 UP TO 400</text>
<text x="557.9" y="246.5">50 UP TO 120</text>
<text x="575.5" y="250.7">±0°15'</text>
<text x="575.5" y="246.5">±0°25'</text>
<text x="558.7" y="259.4">0.5 UP TO 3</text>
<text x="559.5" y="263.7">3 UP TO 6</text>
<text x="576.6" y="263.6">±0.2</text>
<text x="576.6" y="259.4">±0.1</text>
<text x="559" y="267.9">6 UP TO 30</text>
<text x="576.6" y="267.9">±0.5</text>
<text x="557.8" y="272.2">30 UP TO 120</text>
<text x="576.6" y="272.2">±0.8</text>
<text x="556.9" y="280.7">315 UP TO 1000</text>
<text x="557.3" y="276.4">120 UP TO 315</text>
<text x="576.6" y="276.4">±1.2</text>
<text x="577.7" y="280.7">±2</text>
<text x="556.4" y="284.9">1000 UP TO 2000</text>
<text x="577.6" y="284.9">±3</text>
<text x="558.9" y="289.2">OVER 2000</text>
<text x="577.7" y="289.3">±4</text>
<text x="560" y="297.9">UP TO 10</text>
<text x="577.1" y="297.9">±1°</text>
<text x="558.5" y="302.1">10 UP TO 50</text>
<text x="575.5" y="302.1">±0°30'</text>
<text x="557.4" y="310.6">120 UP TO 400</text>
<text x="558.2" y="306.3">50 UP TO 120</text>
<text x="575.5" y="310.6">±0°10'</text>
<text x="575.5" y="306.4">±0°20'</text>
<text x="558.8" y="319.2">0.5 UP TO 3</text>
<text x="559.4" y="323.4">3 UP TO 6</text>
<text x="576.6" y="319.2">±0.1</text>
<text x="576.6" y="323.5">±0.1</text>
<text x="558.9" y="327.7">6 UP TO 30</text>
<text x="576.7" y="327.7">±0.2</text>
<text x="557.8" y="332">30 UP TO 120</text>
<text x="576.6" y="332">±0.3</text>
<text x="556.8" y="340.5">315 UP TO 1000</text>
<text x="557.3" y="336.3">120 UP TO 315</text>
<text x="576.6" y="336.3">±0.5</text>
<text x="576.6" y="340.5">±0.8</text>
<text x="415.2" y="346.4">MISSING DIM ADDED</text>
<text x="524.3" y="346.5">23/08/2024</text>
<text x="540.6" y="346.4">03006749</text>
<text x="556.2" y="344.7">1000 UP TO 2000</text>
<text x="576.6" y="344.7">±1.2</text>
<text x="415.2" y="351.5">HEAT TREATMENT NOTE ADDED</text>
<text x="524.1" y="351.3">19/08/2024</text>
<text x="540.6" y="351.4">03006749</text>
<text x="558.9" y="349">OVER 2000</text>
<text x="577.6" y="349">±2</text>
</g>
<g font-size="2.4">
<text x="7.7" y="382.7" transform="rotate(-90 7.7 382.7)">Uploading\2022-23\P23Y5\P23Y5B159059.dft</text>
<text x="7.7" y="409.8" transform="rotate(-90 7.7 409.8)">\\srv01043\ExDM</text>
</g>
<g font-size="2.1">
<text x="558.5" y="232.4">UNSPECIFIED TOL.(FAB)</text>
<text x="559.5" y="234.7">FOR ANGULAR IN mm.</text>
<text x="558.6" y="253.9">UNSPECIFIED TOL.(FAB)</text>
<text x="560.7" y="256.3">FOR LINEAR IN mm.</text>
<text x="558.7" y="292.3">UNSPECIFIED TOL.(M/C)</text>
<text x="559.6" y="294.7">FOR ANGULAR IN mm.</text>
<text x="558.7" y="313.7">UNSPECIFIED TOL.(M/C)</text>
<text x="560.6" y="316.1">FOR LINEAR IN mm.</text>
</g>
</svg>
